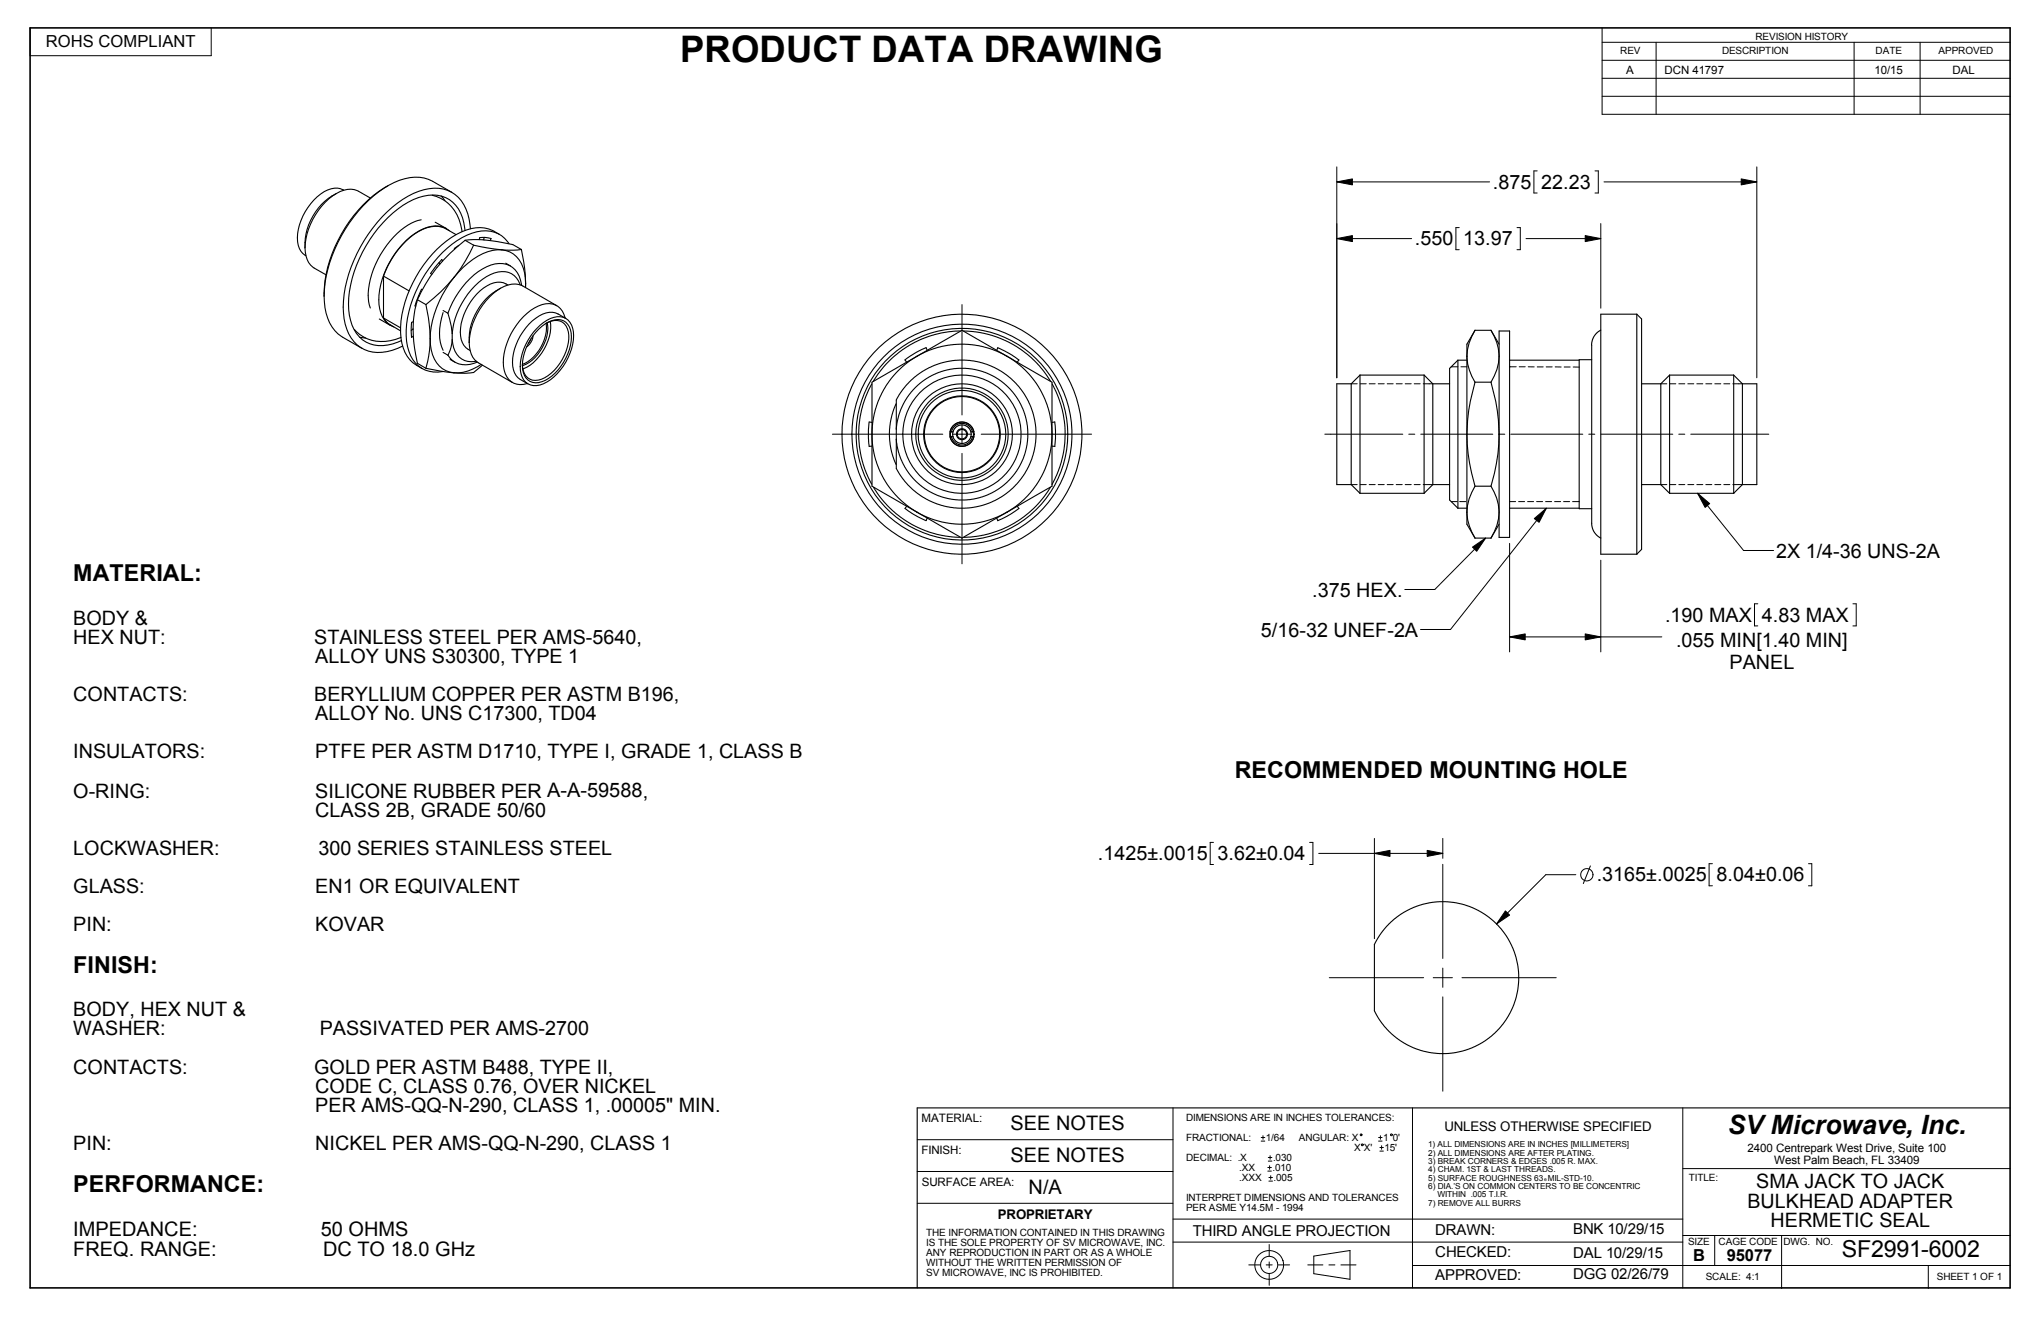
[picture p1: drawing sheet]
<svg xmlns="http://www.w3.org/2000/svg" width="432mm" height="279mm" viewBox="0 0 432 279" stroke-linecap="round" stroke-linejoin="round" font-family="sans-serif">
<g fill="none" stroke="#000" stroke-width=".21">
<path d="M6.4 5.9v5.9h38.3v-5.9M339.1 16.6h86.4M339.1 12.8h86.4M339.1 5.9v18.3h86.4M339.1 9h86.4M350.5 9v15.2M392.5 9v15.2M406.4 9v15.2M283 38.5l3.3-.6v1.2zM283 35.3v44.7M283 38.5h32.3M325.4 36.2h-.7v4.7h.7"/>
<path d="M337.6 36.2h.7v4.7h-.7M339.1 20.4h86.4M339.5 38.5h32.4M368.6 37.9l3.3 .6-3.3 .6zM371.9 35.3v44.7M283 50.5l3.3-.6v1.2zM283 50.5h15.8M308.9 48.2h-.7v4.7h.7M321.1 48.2h.7v4.7h-.7M323 50.5h15.8M335.5 49.9l3.3 .6-3.3 .6zM338.8 47.3v17.9"/>
<path d="M203.6 64.5v23.3M307.2 77.6h1.4M309.2 77.6h1.3M319.5 77.6h1.4M321.6 77.6h1.2M323.5 77.6l1.2 .1M325.4 77.7h1.2M327.3 77.7h1.2M329.2 77.7h1.3M331.1 77.7h1.3M333 77.7h1.3M176.2 91.9h23.4"/>
<path d="M201.6 91.9h4.1M203.6 89.9v4M203.6 96v23.3M207.7 91.9h23.4M280.4 91.9h16.5M286 81.2h1.3M287.9 81.2h1.3M289.8 81.2h1.3M291.7 81.2h1.3M293.6 81.2h1.3M295.5 81.2h1.3M297.4 81.2h1.3"/>
<path d="M298.2 91.9h1.3M299.3 81.2h1.3M300.7 91.9h15.3M301.2 81.2h2.1M317.2 91.9h1.3M319.8 91.9h15.2M336.3 91.9h1.3M338.8 91.9h15.3M351.5 81.2h1.3M353.4 81.2h1.3M355.3 81.2h1.3M355.3 91.9h1.3"/>
<path d="M357.3 81.2h1.2M357.9 91.9h16.5M359.2 81.2h1.2M361.1 81.2h1.2M363 81.2h1.2M364.9 81.2h1.2M366.8 81.2h2M286 102.6h1.3M287.9 102.6h1.3M289.8 102.6h1.3M291.7 102.6h1.3M293.6 102.6h1.3"/>
<path d="M295.5 102.6h1.3M297.4 102.6h1.3M299.3 102.6h1.3M301.2 102.6h2.1M307.2 106.2h1.2M309 106.2h1.2M311.7 115.8l2.8-1.9-1.9 2.8zM314.5 113.9l-10.8 10.9h-6.3M319.5 106.2h1.3M319.5 115v23M321.4 106.2h1.3M323.3 106.2h1.3"/>
<path d="M324.8 109.8l2.5-2.2-1.5 3zM325.2 106.2h1.3M327.2 106.2h1.2M327.3 107.6l-20.3 25.6h-6.3M329.1 106.2h1.2M331 106.2h1.2M332.9 106.2h1.4M338.8 118.6v19.4M351.5 102.6h1.3M353.4 102.6h1.3M355.3 102.6h1.3M357.3 102.6h1.2"/>
<path d="M359.2 102.6h1.2M359.3 104.4l2.6 2.2-1 .8zM359.3 104.4l9.8 12.1h6.3M361.1 102.6h1.2M363 102.6h1.2M364.9 102.6h1.2M366.8 102.6h2M319.5 134.8l3.3-.6v1.2zM319.5 134.8h32.2M335.5 134.2l3.3 .6-3.3 .6zM372.1 127.8h-.7v4.7h.7M392.2 127.8h.7v4.7h-.7"/>
<path d="M256.9 178.3h-.7v4.7h.7M277.2 178.3h.7v4.7h-.7M290.9 177.5v21.2M305.4 177.5v4.2M279.1 180.6h26.3M290.9 180.6l3.3-.6v1.3zM302.1 180l3.3 .6-3.3 .7zM305.4 182.9v20M318.6 192.8l.9 .9-2.7 1.9zM333.5 185.1h-6.3l-10.4 10.5M336.6 183.3l-1.5 3.7M362.5 182.8h-.7v4.7h.7"/>
<path d="M382.8 182.8h.7v4.7h-.7M281.4 206.9h19.9M303.4 206.9h4M305.4 204.9v4.1M305.4 211v20M309.5 206.9h19.9M248.3 234.5v38.1M299 234.5v38.1M356.2 234.5v38.1M194.1 248h54.2M194.1 254.7h54.2M194.1 241.2h54.2"/>
<path d="M248.3 258h107.9M267 241.5h.7M267 240.8h.7M267.3 240.4v.8M268.4 247.9h.7M268.4 247.1h.7M268.5 245.8h.7M268.5 245h.7M268.6 250h.7M268.6 249.2h.7M268.7 246.7v.8M268.8 244.6v.8"/>
<path d="M269 248.9v.7M291.8 241.5h.7M291.8 240.8h.7M292.1 243.6h.7M292.1 242.9h.7M292.2 240.4v.8M292.4 242.5v.8M356.2 247.4h69.3M194.1 272.6h.1M248.3 262.9h107.9M264.3 267.7h2.4M268 267.7h1.3"/>
<path d="M268.6 263.4v2.4M268.6 267.1v1.3M268.6 269.6v2.5M270.6 267.7h2.4M276.8 267.7h3.2M278.1 265.9l7.7-1.2v6.1l-7.7-1.2zM281.3 267.7h1.3M283.8 267.7h3.2M299 267.9h126.5M356.2 261.5h69.3M362.9 261.5v6.4M377.1 261.5v11.2"/>
<path d="M408.2 267.9v4.8"/>
<circle cx="335.9" cy="185.2" r="1.3"/>
<circle cx="288.1" cy="240.2" r=".19"/>
<circle cx="288.3" cy="242.3" r=".2"/>
<circle cx="294.5" cy="240.2" r=".2"/>
<circle cx="268.6" cy="267.7" r="1.82"/>
<circle cx="268.6" cy="267.7" r="3.1"/>
</g>
<g fill="none" stroke="#000" stroke-width=".23">
<path d="M82.1 39.3a28.3 28.3 0 0 0-13.5 23.4M64.6 52.5a4.9 4.9 0 0 0 1.9 4.2l2.5 1.5M71.2 41a12.5 12.5 0 0 0-6.6 11.5M72.7 40.3a4.3 4.3 0 0 0-4.8 .8 12.2 12.2 0 0 0-4.9 10.1 3.5 3.5 0 0 0 1.7 2.9M78.4 41.9l-2.5-1.4a5.1 5.1 0 0 0-5.5 1 14.8 14.8 0 0 0-5.8 11M81.2 58.4l5.4 3.2M81.2 58.4v8.9M89.2 46.5a13.3 13.3 0 0 0-8 6.4 16.1 16.1 0 0 0-3 11.6l.2 .7M91.5 41.3a8.3 8.3 0 0 1 6.3 7.7M92.1 47l2.4 1.4M92.9 55.6l.2 .3M93.4 41.5l.8 1"/>
<path d="M93.7 55.3l-.2-.4-.9 1.1-1.5 1.9 .3 .2M95.1 48.8a5 5 0 0 0-5.4-.4 17.9 17.9 0 0 0-9.1 11.8 9.2 9.2 0 0 0 .7 7.5 4.1 4.1 0 0 0 2 1.5M95.7 40.7l-4.1-2.3a8.1 8.1 0 0 0-7-.3 25.5 25.5 0 0 0-12.3 11.8 27.4 27.4 0 0 0-3.7 12.8M96.1 58.7a34.8 34.8 0 0 1-6 5.8M96.1 58.7a22.1 22.1 0 0 0-5 13M96.5 49.7a7.5 7.5 0 0 0-4.5-1.8 11.4 11.4 0 0 0-7.8 5l-.7 1a19.4 19.4 0 0 0-2.3 4.5M97.1 51.9l-.9 .7v.2M98.4 48.8a8.1 8.1 0 0 0-4-7 8.9 8.9 0 0 0-8 1 27.3 27.3 0 0 0-12.6 21.5 8.8 8.8 0 0 0 3.7 8.1 8.3 8.3 0 0 0 7.5-.3M98.4 50.9a32 32 0 0 0-10.1 12.5M98.4 50.9a27.2 27.2 0 0 1 10.1 .9l1.9 1M98.4 50.9l1.8 1M99.6 48.4a9.3 9.3 0 0 0-4.1-7.7 8.9 8.9 0 0 0-8 .2 28.4 28.4 0 0 0-13.2 15.6 19.9 19.9 0 0 0-.9 13.2 7.2 7.2 0 0 0 9.6 4.4l2.2-.8"/>
<path d="M100.2 51.9a32.9 32.9 0 0 1-4.1 6.8M100.2 51.9l6 1M101.4 50.7l.2-.4h1.2l1.1 .2-.2 .4M102.5 50.2l-.2 .6M105.7 49.6a7.4 7.4 0 0 0-8-.5 24.8 24.8 0 0 0-12 14.8 15.7 15.7 0 0 0 0 10.7 7 7 0 0 0 3.6 3.4M106.2 52.9a11.3 11.3 0 0 0-8.2 3.7l-1.9 2.1M106.2 52.9a5.5 5.5 0 0 1 4.8 4.9l.3 2.3M107 55.7l1.1 .6M107.7 51.6a6.3 6.3 0 0 0-7.8-2.2 22.1 22.1 0 0 0-11.3 11.2 20.1 20.1 0 0 0-2.3 12.7 6.2 6.2 0 0 0 7.4 5.4M110.4 52.8l-1.8 .2-2.4-.1M110.4 52.8a33.1 33.1 0 0 1 .9 7.3M68.6 62.7a10 10 0 0 0 3.7 8.5l4.3 2.5"/>
<path d="M75 69.7a8.3 8.3 0 0 0 9.9 1.7M76.1 71.4l1.3 .2M80.3 67.5l2.3 1.4M81.2 67.3a7 7 0 0 0 3.6 2.7M81.2 67.3l3.6 2.1M87.4 69.6l.3 4 .6 3.3 1.8 1.1M87.4 69.6l-.4 .3M87.5 68.1l-.4 .1-.1 1.3 .1 1.9 .4-.3M88.1 63.9h.1M88.3 63.4a22.3 22.3 0 0 0-.9 6.2M88.3 63.4l1.8 1.1M88.6 62.7l.1 .1"/>
<path d="M89.4 61.3l-.2-.1-.6 1.4-.8 2.2 .2-.1M90.1 64.5a35.7 35.7 0 0 1 1 7.2M90.1 78l6 .9M91.1 71.7a6.9 6.9 0 0 0 3.3 6.8l1.7 .4M91.1 71.7l-.2 2.5-.8 3.8M93.8 66.2a10.7 10.7 0 0 0 0 7.9M93.8 65.7l1 .6M93.8 74.6l1 .6M94.8 66.3l.7 2.8 .2 1.5M94.8 75.2a4.6 4.6 0 0 0 6.2 1.4M95.3 76.1l1 .6M95.7 71.9l-.2 1.5-.7 1.8"/>
<path d="M95.7 71.9a4.3 4.3 0 0 0 4 4.7l1.1-.1M95.7 70.6v1.3M99.3 72.5a4.8 4.8 0 0 0 2 4.3l7.2 4.2M101.9 77.1a9.1 9.1 0 0 1-5.8 1.8M102.1 77.3l-1.9 1.5-1.8 .2-2.3-.1M106 61a12.5 12.5 0 0 0-6.7 11.5M107.5 60.3a4.2 4.2 0 0 0-5.1 .7 12.4 12.4 0 0 0-4.9 10.1 3.5 3.5 0 0 0 2 3.1M110.1 60.3a3.9 3.9 0 0 0-5.5-2.5 15.4 15.4 0 0 0-8.6 10.7l-.3 2.1M110.4 60.4a4.7 4.7 0 0 0-6.5-4.3 16.8 16.8 0 0 0-9.1 10.2M111.3 60.1l-.1 .8M112.4 71.8l-.6 .9M112.8 71.1a3.2 3.2 0 0 1-1.3 2.3"/>
<path d="M113.6 69.6a5.9 5.9 0 0 1 5.6-2.4 3.6 3.6 0 0 1 2.2 3.9 12.2 12.2 0 0 1-6.4 10.1 3.2 3.2 0 0 1-4.8-2.8 11.9 11.9 0 0 1 3.4-8.8zM114 69.7a5 5 0 0 1 5.3-1.8 3.9 3.9 0 0 1 1.6 4.3 11.1 11.1 0 0 1-6.2 8.6 2.89 2.89 0 0 1-4.1-2.7 11 11 0 0 1 3.4-8.4zM115.6 68.4a2.91 2.91 0 0 1 4.5 1.2 8.5 8.5 0 0 1-1.6 7.3 7.3 7.3 0 0 1-5.2 3.6 2.92 2.92 0 0 1-2.7-3.4 8.8 8.8 0 0 0 5-8.7zM115.8 68.3a8.8 8.8 0 0 1-5.2 9.1M116.5 68.1a10.3 10.3 0 0 1-5.8 10M117.9 64.7l-7.2-4.2a5.2 5.2 0 0 0-5.5 1 14.9 14.9 0 0 0-5.9 11M119.6 67.3a3.7 3.7 0 0 0-5.6-2.5 14.1 14.1 0 0 0-7.4 12.8 3.7 3.7 0 0 0 5 3.6M119.8 67.4a4.6 4.6 0 0 0-4.2-1.2 11.8 11.8 0 0 0-7.1 9.6 4.6 4.6 0 0 0 3.3 5.5M194.1 75.4l-9.5 5.5v22l9.5 5.5M194.1 75.4l-2.5 1.7-1.7 1.6-1.3 1.4-1.5 2.3-1.2 2.4-.6 1.9-.5 2.3-.2 2.4 .1 2.8 .4 2.3 1 2.9 .9 1.9 1.2 1.8 1.8 2.1 2.1 1.9 2 1.3M194.1 75.4l9.5-5.5 9.5 5.5M194.1 75.4l2.4-1.2 2-.6 2.2-.5 2.4-.2 2.8 .1 2 .3 2.9 1 2.3 1.1"/>
<path d="M196.3 74.1l-.3-.5-2 .9-2.5 1.7 .4 .5M203.3 70.1l-2.4 .1-3.1 .6-2.6 .9-2.6 1.3-2.2 1.5-1.7 1.4-1.7 1.7-2.2 3.2M203.9 70.1l2.7 .2 2.8 .5 2.6 .9 2.6 1.3 2 1.4 2.3 1.9 2.1 2.4 1.4 2M211 74.1l.3-.5 2.3 1.2 2.1 1.4-.4 .5M213.1 75.4l9.6 5.5v22l-9.6 5.5M213.1 75.4l2.2 1.5 2 1.7 1.8 2.1 1.1 1.8 1.1 2.3 .8 2.5 .4 2.3 .2 2.3-.2 2.4-.4 2.1-.8 2.7-1.1 2.3-1.5 2.1-1.8 2.1-1.8 1.5-2 1.3M287.9 79.4h13.5M287.9 79.4l-1.9 1.8M287.9 79.4v25M301.4 79.4l1.9 1.8M301.4 79.4v25M308.6 76.2h1.9"/>
<path d="M308.6 76.2l-1.8 1.8v27.8l1.8 1.8M308.6 76.2v31.4M312.2 69.9a9.6 9.6 0 0 0 0 11M312.2 69.9l-1.7 3v38.1l1.7 2.9M312.2 69.9h3.4M315.6 69.9a9.7 9.7 0 0 1 0 11M315.6 69.9l1.7 3M317.3 70.1h2.2v43.6h-2.2zM319.5 76.2h14.8M336.9 73.1v38l.5 1.5 .6 .7 .8 .6M336.9 76.1h-2.6v31.6h2.6M338.8 69.9l-.8 .5-.6 .8-.4 .8-.1 1.1"/>
<path d="M346.5 66.5l1 1v48.8l-1 1M346.5 66.5h-7.7v50.8h7.7M346.5 66.5v50.8M353.4 79.4h13.6M353.4 79.4l-1.9 1.8M353.4 79.4v25M367 79.4l1.8 1.8M367 79.4v25M184.5 81.3l-1.2 2.6-.7 1.8-.6 3.2-.2 2.6 .1 3 .6 3.1 .8 2.3 1.2 2.6M184.6 89.4l-.6-.1-.2 1.7 .2 3.4h.6M189.7 85.5l-1 2.7-.4 3.3 .3 3.4 .4 1.7 .7 1.7M189.7 90.8l.6-3 .9-2.4 1.6-2.4 1.8-1.8 2.2-1.5 2.5-1.1 2.5-.5 2.5-.1 2.2 .3 2.9 .9 2.4 1.4 1.9 1.7 1.6 2 1.2 2.1 .7 2.5 .4 2.3-.2 2.9-.7 2.7-1.1 2.3-1.7 2.2-2 1.8-2.3 1.4-3 1-2.3 .3-2.9-.1-2.2-.6-2.4-1-2.2-1.5-1.7-1.7-1.7-2.6-1-2.5-.5-2.9"/>
<path d="M192.5 80.8l2.6-2.1 2.7-1.4 3-.8 3.4-.3 3.1 .4 3 1.1 2.7 1.6 2 1.8 1.8 2.3 1.4 2.7 .8 2.9 .3 3.5-.4 3-1.1 3.1-1.6 2.7-1.8 2-2.2 1.8-2.8 1.4-2.9 .8-3.5 .3-3-.5-3.1-1-2.7-1.6-2-1.8-1.5-1.9-1-1.7v-14.4l1.3-2.2zM201.2 91.4v1M201.4 91.4l.5-1.1 .6-.4 .8-.3 .8 .1 .8 .3 .6 .6 .3 .8M201.4 92.4l.6 1.1 .6 .5 .8 .2 .9-.1 .8-.4 .4-.5 .3-.8M201.7 91.4l.7-1.1 1.1-.4 .7 .1 .5 .3 .5 .4 .3 .7M201.7 92.4h-.6l.5 1.1 .7 .6 1.1 .4 1.1-.2 .9-.6 .7-1.2-.6-.1M201.7 92.4l.2 .5 .5 .6 1.1 .4 .7-.1 .7-.4 .6-1M201.7 91.4h-.6l.4-1 .8-.7 1.1-.4 1 .2 .9 .4 .5 .7 .3 .8h-.6M201.7 91.4v1M205.5 91.4v1M206 91.4v1M222.7 89.4l.6-.1 .1 1.8-.1 3.4-.6-.1"/>
<path d="M222.7 81.3l1.2 2.5 .9 2.8 .5 2.6 .2 2.7M225.4 91.9l-.2 3.1-.6 2.9-.9 2.5-1 2.2M286 81.2h-3v21.4h3M286 81.2v21.4M303.3 81.2h3.5M303.3 81.2v21.4M312.2 80.9a36.2 36.2 0 0 0 0 22M312.2 80.9h3.4M315.6 80.9a36.2 36.2 0 0 1 0 22M347.5 81.2h4M351.5 81.2v21.4M368.8 81.2h3.1v21.4h-3.1"/>
<path d="M368.8 81.2v21.4M184.9 103.1l1.3 2 2.2 2.4 2.2 2 2.2 1.4 3 1.4 2.3 .7 2.1 .5 3 .2M191.9 107.1l-.3 .5 2 1.4 2.4 1.2M194.1 108.4l9.5 5.5 9.5-5.5M196.3 109.7l-.3 .5M213.1 108.4l-1.9 1-2 .7-2.7 .6-2.3 .3-2.8-.2-2.1-.3-3.1-1-2.1-1.1M215.3 107.1l.4 .5-1.9 1.3-2.6 1.3-.2-.5M222.4 103.1l-1.4 2-2.3 2.6-2 1.7-2 1.3-2.7 1.4-2.7 .9-2.7 .5-2.6 .2M286 102.6l1.9 1.8M287.9 104.4h13.5M303.3 102.6l-1.9 1.8M303.3 102.6h3.5"/>
<path d="M308.6 107.6h1.9M312.2 102.9a9.6 9.6 0 0 0 0 11M312.2 102.9h3.4M312.2 113.9h3.4M315.6 102.9a9.7 9.7 0 0 1 0 11M317.3 111l-1.7 2.9M319.5 107.6h14.8M347.5 102.6h4M351.5 102.6l1.9 1.8M353.4 104.4h13.6M368.8 102.6l-1.8 1.8M290.9 199.9l1.7-2.8 2.3-2.4 2.6-1.8 3.1-1.3 2.5-.6 3.3-.1 3.5 .6 2.9 1.2 2.4 1.5 2.7 2.6 1.5 2.3 1.3 3 .6 2.5 .1 3.4-.6 3.5-1.2 2.9-1.4 2.3-2.6 2.7-2.3 1.6-3.1 1.3-2.5 .6-3.4 .1-3.5-.6-2.9-1.2-2.3-1.5-1.9-1.7-1.7-2.2-1.1-1.8v-14"/>
<path d="M425.5 234.5h-231.4v38.1"/>
<circle cx="203.6" cy="91.9" r="22.4"/>
<circle cx="203.6" cy="91.9" r="8"/>
<circle cx="203.6" cy="91.9" r="1"/>
<circle cx="203.6" cy="91.9" r="8.1"/>
<circle cx="203.6" cy="91.9" r="12.5"/>
<circle cx="203.6" cy="91.9" r="23.3"/>
<circle cx="203.6" cy="91.9" r="2.59"/>
<circle cx="203.6" cy="91.9" r="9.8"/>
<circle cx="203.6" cy="91.9" r="1.17"/>
<circle cx="203.6" cy="91.9" r="25.4"/>
<circle cx="203.6" cy="91.9" r="10.7"/>
<circle cx="203.6" cy="91.9" r="9.3"/>
</g>
<path d="M6.4 5.9h419.1v266.7h-419.1z" fill="none" stroke="#000" stroke-width=".34"/>
<path d="M283 38.5l3.3-.6v1.2zM368.6 37.9l3.3 .6-3.3 .6zM283 50.5l3.3-.6v1.2zM335.5 49.9l3.3 .6-3.3 .6zM311.7 115.8l2.8-1.9-1.9 2.8zM324.8 109.8l2.5-2.2-1.5 3zM359.3 104.4l2.6 2.2-1 .8zM319.5 134.8l3.3-.6v1.2zM335.5 134.2l3.3 .6-3.3 .6zM290.9 180.6l3.3-.6v1.3zM302.1 180l3.3 .6-3.3 .7zM318.6 192.8l.9 .9-2.7 1.9z" fill="#000"/>
<text font-size="7.7" x="144" y="13.1">PRODUCT DATA DRAWING</text>
<text font-size="5.6" x="365.7" y="240.1">SV Microwave, Inc.</text>
<g font-size="4.9">
<text x="15.5" y="123.1">MATERIAL:</text>
<text x="261.3" y="164.7">RECOMMENDED MOUNTING HOLE</text>
<text x="15.5" y="206">FINISH:</text>
<text x="15.5" y="252.3">PERFORMANCE:</text>
<text x="389.9" y="266">SF2991-6002</text>
</g>
<g font-size="4.2">
<text x="316" y="39.9">.875</text>
<text x="326.2" y="39.9">22.23</text>
<text x="299.5" y="51.9">.550</text>
<text x="309.7" y="51.9">13.97</text>
<text x="375.9" y="118.1">2X 1/4-36 UNS-2A</text>
<text x="277.8" y="126.3">.375 HEX.</text>
<text x="352.4" y="131.6">.190 MAX</text>
<text x="372.9" y="131.6">4.83 MAX</text>
<text x="15.5" y="132.2">BODY &amp;</text>
<text x="15.5" y="136.2">HEX NUT:</text>
<text x="66.5" y="136.2">STAINLESS STEEL PER AMS-5640,</text>
<text x="266.9" y="134.8">5/16-32 UNEF-2A</text>
<text x="354.8" y="136.9">.055 MIN[1.40 MIN]</text>
<text x="66.7" y="140.3">ALLOY UNS S30300, TYPE 1</text>
<text x="366.1" y="141.6">PANEL</text>
<text x="15.5" y="148.4">CONTACTS:</text>
<text x="66.5" y="148.4">BERYLLIUM COPPER PER ASTM B196,</text>
<text x="66.7" y="152.4">ALLOY No. UNS C17300, TD04</text>
<text x="15.5" y="160.5">INSULATORS:</text>
<text x="66.7" y="160.5">PTFE PER ASTM D1710, TYPE I, GRADE 1, CLASS B</text>
<text x="15.5" y="168.8">O-RING:</text>
<text x="66.7" y="168.8">SILICONE RUBBER PER A-A-59588,</text>
<text x="66.7" y="172.9">CLASS 2B, GRADE 50/60</text>
<text x="15.5" y="181">LOCKWASHER:</text>
<text x="67.4" y="181">300 SERIES STAINLESS STEEL</text>
<text x="232.4" y="182.1">.1425±.0015</text>
<text x="257.7" y="182.1">3.62±0.04</text>
<text x="15.5" y="189.1">GLASS:</text>
<text x="66.7" y="189.1">EN1 OR EQUIVALENT</text>
<text x="338" y="186.6">.3165±.0025</text>
<text x="363.3" y="186.6">8.04±0.06</text>
<text x="15.5" y="197.2">PIN:</text>
<text x="66.7" y="197.2">KOVAR</text>
<text x="15.5" y="215.1">BODY, HEX NUT &amp;</text>
<text x="15.5" y="219.2">WASHER:</text>
<text x="67.7" y="219.2">PASSIVATED PER AMS-2700</text>
<text x="15.5" y="227.3">CONTACTS:</text>
<text x="66.5" y="227.3">GOLD PER ASTM B488, TYPE II,</text>
<text x="66.7" y="231.3">CODE C, CLASS 0.76, OVER NICKEL</text>
<text x="66.7" y="235.4">PER AMS-QQ-N-290, CLASS 1, .00005&quot; MIN.</text>
<text x="213.9" y="239.2">SEE NOTES</text>
<text x="15.5" y="243.5">PIN:</text>
<text x="66.7" y="243.5">NICKEL PER AMS-QQ-N-290, CLASS 1</text>
<text x="213.9" y="245.9">SEE NOTES</text>
<text x="371.7" y="251.6">SMA JACK TO JACK</text>
<text x="217.7" y="252.6">N/A</text>
<text x="369.9" y="255.6">BULKHEAD ADAPTER</text>
<text x="15.5" y="261.6">IMPEDANCE:</text>
<text x="67.9" y="261.6">50 OHMS</text>
<text x="374.8" y="259.7">HERMETIC SEAL</text>
<text x="15.5" y="265.9">FREQ. RANGE:</text>
<text x="68.4" y="265.9">DC TO 18.0 GHz</text>
</g>
<g font-size="3.5">
<text x="9.7" y="9.9">ROHS COMPLIANT</text>
<text x="358.4" y="266.9">B</text>
<text x="365.5" y="266.9">95077</text>
</g>
<g font-size="3.2">
<text x="252.5" y="261.6">THIRD ANGLE PROJECTION</text>
<text x="303.8" y="261.3">DRAWN:</text>
<text x="333" y="261.3">BNK 10/29/15</text>
<text x="303.8" y="266.1">CHECKED:</text>
<text x="333" y="266.2">DAL 10/29/15</text>
<text x="303.8" y="270.9">APPROVED:</text>
<text x="333" y="270.8">DGG 02/26/79</text>
</g>
<g font-size="2.8">
<text x="305.8" y="239.4">UNLESS OTHERWISE SPECIFIED</text>
<text x="211.2" y="258">PROPRIETARY</text>
</g>
<g font-size="2.5">
<text x="195.1" y="237.5">MATERIAL:</text>
<text x="195.1" y="244.3">FINISH:</text>
<text x="369.9" y="243.9">2400 Centrepark West Drive, Suite 100</text>
<text x="195.1" y="251.1">SURFACE AREA:</text>
<text x="375.5" y="246.4">West Palm Beach, FL 33409</text>
</g>
<g font-size="2.4">
<text x="344.2" y="15.6">A</text>
<text x="352.3" y="15.6">DCN 41797</text>
<text x="396.8" y="15.6">10/15</text>
<text x="413.3" y="15.6">DAL</text>
</g>
<g font-size="2.1">
<text x="343" y="11.4">REV</text>
<text x="364.5" y="11.5">DESCRIPTION</text>
<text x="371.6" y="8.5">REVISION HISTORY</text>
<text x="397" y="11.4">DATE</text>
<text x="410.3" y="11.4">APPROVED</text>
<text x="251.1" y="237.3">DIMENSIONS ARE IN INCHES TOLERANCES:</text>
<text x="251.1" y="241.5">FRACTIONAL:</text>
<text x="251.1" y="245.7">DECIMAL: .X</text>
<text x="267.9" y="241.5">1/64</text>
<text x="269.5" y="245.7">.030</text>
<text x="274.9" y="241.5">ANGULAR: X</text>
<text x="286.6" y="243.6">X X'</text>
<text x="292.8" y="241.5">1</text>
<text x="293.1" y="243.6">15'</text>
<text x="294.8" y="241.5">0'</text>
<text x="262.3" y="250">.XXX</text>
<text x="262.3" y="247.8">.XX</text>
<text x="269.3" y="247.8">.010</text>
<text x="269.6" y="250">.005</text>
<text x="357.5" y="250">TITLE:</text>
<text x="251.1" y="256.3">PER ASME Y14.5M - 1994</text>
<text x="251.1" y="254.2">INTERPRET DIMENSIONS AND TOLERANCES</text>
<text x="196" y="261.5">THE INFORMATION CONTAINED IN THIS DRAWING</text>
<text x="196" y="263.7">IS THE SOLE PROPERTY OF SV MICROWAVE, INC.</text>
<text x="357.3" y="263.5">SIZE</text>
<text x="363.8" y="263.5">CAGE CODE</text>
<text x="377.5" y="263.5">DWG. NO.</text>
<text x="196" y="265.8">ANY REPRODUCTION IN PART OR AS A WHOLE</text>
<text x="196" y="267.9">WITHOUT THE WRITTEN PERMISSION OF</text>
<text x="196" y="270">SV MICROWAVE, INC IS PROHIBITED.</text>
<text x="361.1" y="270.8">SCALE: 4:1</text>
<text x="410" y="270.9">SHEET 1 OF 1</text>
</g>
<g font-size="1.8">
<text x="302.3" y="242.9">1) ALL DIMENSIONS ARE IN INCHES [MILLIMETERS]</text>
<text x="302.3" y="244.6">2) ALL DIMENSIONS ARE AFTER PLATING.</text>
<text x="302.3" y="251.7">6) DIA.’S ON COMMON CENTERS TO BE CONCENTRIC</text>
<text x="302.3" y="248.2">4) CHAM. 1ST &amp; LAST THREADS.</text>
<text x="302.3" y="246.4">3) BREAK CORNERS &amp; EDGES .005 R. MAX.</text>
<text x="302.3" y="249.9">5) SURFACE ROUGHNESS 63 MIL-STD-10.</text>
<text x="302.3" y="255.2">7) REMOVE ALL BURRS</text>
<text x="304.2" y="253.4">WITHIN .005 T.I.R.</text>
</g>
<text font-size="1.1" x="326.8" y="249.9">e</text>
</svg>
